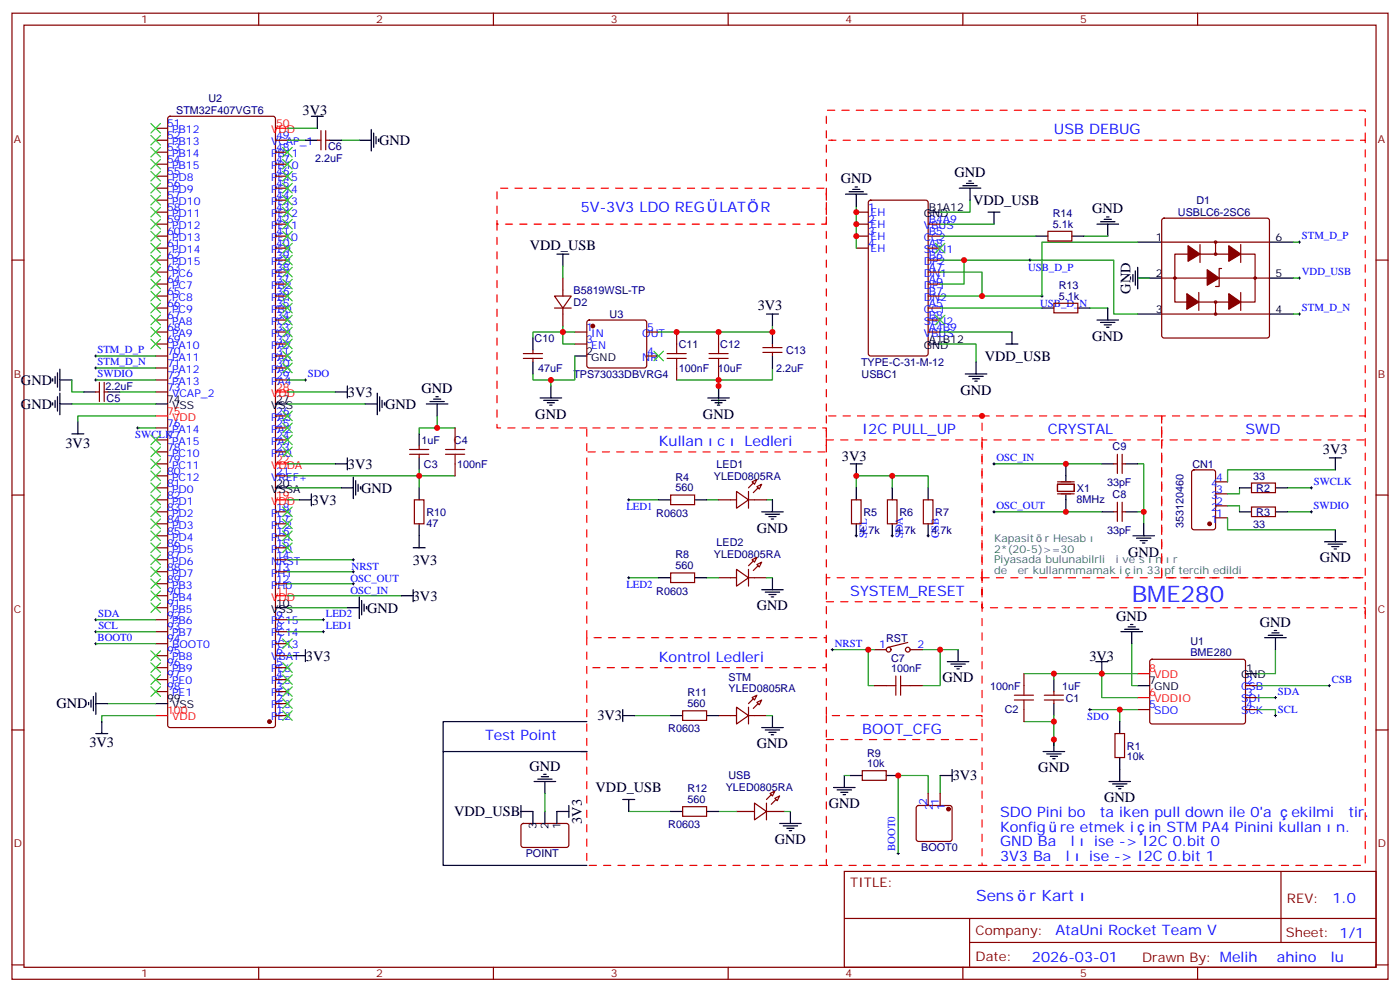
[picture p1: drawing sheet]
<svg xmlns="http://www.w3.org/2000/svg" width="412mm" height="292mm" viewBox="0 0 412 292" stroke-linecap="round" stroke-linejoin="round" font-family="sans-serif">
<g fill="none" stroke="#870000" stroke-width=".35">
<path d="M3.5 3.9h405.4v284.3h-405.4zM7.1 7.4h398.2v277.3h-398.2zM76.2 3.9v3.5M145.3 3.9v3.5M214.5 3.9v3.5M283.6 3.9v3.5M352.8 3.9v3.5M45.9 37.7h3.5M49.6 34.4l.5-.2h30.3l.5 .2 .2 .5v178.5l-.2 .5-.5 .2h-30.3l-.5-.2-.2-.5v-178.5zM45.9 58.9h3.5M45.9 55.4h3.5M45.9 51.9h3.5"/>
<path d="M45.9 48.3h3.5M45.9 44.8h3.5M45.9 41.3h3.5M81.1 58.9h3.6M81.1 55.4h3.6M81.1 51.9h3.6M81.1 48.3h3.6M81.1 44.8h3.6M81.1 41.3h3.6M256 59.1l.5-.2h16.2l.6 .4 .1 44.8-.5 .6-16.4 .1-.7-.5v-44.7zM3.5 76.6h3.6M45.9 76.6h3.5"/>
<path d="M45.9 73h3.5M45.9 69.5h3.5M45.9 66h3.5M45.9 62.4h3.5M81.1 76.6h3.6M81.1 73h3.6M81.1 69.5h3.6M81.1 66h3.6M81.1 62.4h3.6M252.2 73h3.6M252.2 69.5h3.6M252.2 66h3.6"/>
<path d="M252.2 62.4h3.6M273.4 76.6h3.5M273.4 73h3.5M273.4 69.5h3.5M273.4 66h3.5M405.3 76.6h3.6M45.9 97.7h3.5M45.9 94.2h3.5M45.9 90.7h3.5M45.9 87.1h3.5M45.9 83.6h3.5M45.9 80.1h3.5"/>
<path d="M81.1 97.7h3.6M81.1 94.2h3.6M81.1 90.7h3.6M81.1 87.1h3.6M81.1 83.6h3.6M81.1 80.1h3.6M169.3 97.7h3.6M173.1 94.4l.5-.2h16.2l.5 .2 .2 .5v12.7l-.2 .5-.5 .2h-16.2l-.5-.2-.2-.5v-12.7zM190.5 97.7h3.5M273.4 97.7h3.5M273.4 94.2h3.5M273.4 90.7h3.5"/>
<path d="M273.4 87.1h3.5M273.4 83.6h3.5M273.4 80.1h3.5M45.9 111.8h3.5M45.9 108.3h3.5M45.9 104.8h3.5M45.9 101.2h3.5M45.9 115.4h3.5M81.1 111.8h3.6M81.1 108.3h3.6M81.1 104.8h3.6M81.1 101.2h3.6"/>
<path d="M169.3 101.2h3.6M190.5 104.8h3.5M45.9 133h3.5M45.9 129.5h3.5M45.9 125.9h3.5M45.9 136.5h3.5M81.1 133h3.6M81.1 129.5h3.6M81.1 125.9h3.6M81.1 122.4h3.6M351.2 138.5l.5-.2h5.7l.6 .4 .1 16.5-.5 .7h-5.9l-.6-.4-.1-16.5zM3.5 145.7h3.6"/>
<path d="M45.9 157.7h3.5M45.9 154.2h3.5M45.9 150.6h3.5M45.9 140.1h3.5M45.9 143.6h3.5M45.9 147.1h3.5M81.1 157.7h3.6M81.1 154.2h3.6M81.1 150.6h3.6M81.1 140.1h3.6M311.5 142.5h4.9v2.1h-4.9zM311.5 145.3h4.9"/>
<path d="M311.5 141.8h4.9M358.1 145.3h3.5M358.1 141.8h3.5M358.1 152.4h3.5M358.1 148.9h3.5M405.3 145.7h3.6M45.9 171.8h3.5M45.9 168.3h3.5M45.9 164.7h3.5M45.9 161.2h3.5M45.9 175.3h3.5M45.9 178.9h3.5"/>
<path d="M81.1 171.8h3.6M81.1 168.3h3.6M81.1 164.7h3.6M81.1 161.2h3.6M45.9 196.5h3.5M45.9 193h3.5M45.9 189.4h3.5M45.9 185.9h3.5M45.9 182.4h3.5M81.1 196.5h3.6M81.1 193h3.6M81.1 189.4h3.6"/>
<path d="M81.1 185.9h3.6M81.1 182.4h3.6M338.9 194.2l.5-.2 27.1 .1 .4 .6-.1 17.9-.6 .5-27.1-.1-.4-.6v-17.7zM3.5 214.8h3.6M45.9 203.6h3.5M45.9 200h3.5M81.1 210.6h3.6M81.1 207.1h3.6M81.1 203.6h3.6M81.1 200h3.6M335.1 208.8h3.6M366.9 201.8h3.5"/>
<path d="M366.9 205.3h3.5M366.9 208.8h3.5M405.3 214.8h3.6M248.7 256.5h156.6v28.2h-156.6zM377.3 256.5v20.9M248.7 270.3h156.5M285.6 277.4h119.6M285.6 270.3v14.1M3.5 284h3.6M76.2 284.7v3.5M145.3 284.7v3.5M214.5 284.7v3.5"/>
<path d="M283.6 284.7v3.5M352.8 284.7v3.5M405.3 284h3.6"/>
</g>
<g fill="none" stroke="#000" stroke-width=".35">
<path d="M91.7 34.2h3.5M93.5 34.2v3.5M109.4 38.1v6.3M110.1 39.2v4.2M105.8 41.3h3.6M110.8 40.2v2.1M111.5 40.9v.7M249.1 57.1h6.3M250.1 56.4h4.3M251.2 55.7h2.1M251.9 55h.7M252.2 57.1v3.6"/>
<path d="M282.6 55.4h6.3M283.6 54.7h4.3M284.7 54h2.1M285.4 53.3h.7M285.8 55.4v3.5M273.4 62.4h3.5M323.1 66h6.4M324.2 65.3h4.2M325.3 64.6h2.1M326 63.9h.7M326.3 66v3.5M225.8 92.4h3.5"/>
<path d="M227.5 92.4v3.6M298.1 97.7v3.5M323.1 94.2h6.4M324.2 94.9h4.2M325.3 95.6h2.1M326 96.3h.7M326.3 90.7v3.5M15.5 111.5v.7M15.5 118.5v.7M16.2 110.8v2.1M16.2 117.8v2.1M16.9 109.7v4.2"/>
<path d="M16.9 116.8v4.2M17.6 118.9h3.6M17.6 108.7v6.3M17.6 115.7v6.4M17.6 111.8h3.6M45.9 118.9h3.5M81.1 118.9h3.6M98.8 115.4h3.5M102.3 113.6v3.5M107.6 118.9h3.5M111.1 115.7v6.4M111.8 116.8v4.2"/>
<path d="M112.5 117.8v2.1M113.2 118.5v.7M125.6 118.9h6.3M126.6 118.2h4.3M127.7 117.5h2.1M128.4 116.8h.7M128.8 118.9v3.5M169.3 104.8h3.6M208.5 117.1h6.3M209.5 117.8h4.3M210.6 118.5h2.1M211.3 119.2h.7"/>
<path d="M211.7 113.6v3.5M273.4 101.2h3.5M284.3 110.1h6.4M285.4 110.8h4.2M286.5 111.5h2.1M287.2 112.2h.7M287.5 106.5v3.6M296.3 101.2h3.6M21.2 127.7h3.5M22.9 124.2v3.5M98.8 136.5h3.5M102.3 134.8v3.5"/>
<path d="M250.5 136.5h3.5M252.2 136.5v3.6M314 136.5v5M391.6 134.8h3.5M393.3 134.8v3.5M81.1 143.6h3.6M88.2 147.1h3.5M91.7 145.3v3.6M100.5 143.6h3.6M104.1 140.4v6.4M104.8 141.5v4.2M105.5 142.5v2.1"/>
<path d="M106.2 143.2v.7M123.5 157.7v3.5M314 145.7v4.9M333.7 157.7h6.4M334.8 158.4h4.2M335.8 159.1h2.2M336.5 159.8h.8M336.9 154.2v3.5M390.2 159.5h6.3M393.3 155.9v3.6M81.1 178.9h3.6M102.3 178.9h3.5"/>
<path d="M105.8 175.7v6.3M106.5 176.7v4.3M107.2 177.8v2.1M107.9 178.5v.7M118.2 175.3h3.5M121.7 161.2h3.5M121.7 173.6v3.5M391.2 160.2h4.3M392.3 160.9h2.1M393 161.6h.7M86.4 193h3.6M90 191.2v3.5"/>
<path d="M279 194.7h6.4M280.1 195.4h4.2M281.2 196.1h2.1M281.9 196.8h.7M282.2 191.2v3.5M322.8 194.7h3.5M324.6 194.7v3.6M330.2 185.9h6.3M331.3 185.2h4.2M332.3 184.5h2.1M333 183.8h.7M333.4 185.9v3.5"/>
<path d="M366.9 198.3h3.5M372.5 187.7h6.4M373.6 187h4.2M374.6 186.3h2.2M375.4 185.6h.7M375.7 187.7v3.5M26.1 206.7v.7M26.8 206v2.1M27.5 205v4.2M28.2 207.1h3.5M28.2 215.9h3.5M28.2 203.9v6.4"/>
<path d="M30 212.4v3.5M45.9 207.1h3.5M310.4 217.7v3.5M335.1 201.8h3.6M245.5 231.8h6.4M246.6 232.5h4.2M247.6 233.2h2.2M248.4 233.9h.7M248.7 228.2v3.6M276.9 228.2h3.6M280.5 226.5v3.5M307.3 221.2h6.3"/>
<path d="M308.3 221.9h4.3M309.4 222.6h2.1M310.1 223.3h.7M326.7 230h6.3M327.7 230.7h4.3M328.8 231.4h2.1M329.5 232.1h.7M329.8 226.5v3.5"/>
</g>
<path d="M81.1 37.7h3.6M81.1 115.4h3.6M45.9 122.4h3.5M81.1 136.5h3.6M81.1 147.1h3.6M81.1 175.3h3.6M335.1 198.3h3.6M45.9 210.6h3.5M335.1 205.3h3.6" fill="none" stroke="#f00" stroke-width=".35"/>
<g fill="none" stroke="#008700" stroke-width=".35">
<path d="M84.7 37.7h8.8M84.7 41.3h5.3M100.5 41.3h5.3M285.8 58.9v3.5h-8.9M252.2 60.7v12.3M276.9 76.6h7.1v7h-7.1M276.9 69.5h28.3M319.3 69.5h7M276.9 80.1h12.4v7h-12.4M276.9 97.7h21.2M276.9 90.7h30M321 90.7h5.3"/>
<path d="M21.2 111.8v3.6h3.5M21.2 118.9h24.7M28.2 111.8h17.7M28.2 108.3h17.7M28.2 104.8h17.7M35.3 115.4h10.6M84.7 118.9h22.9M84.7 115.4h14.1M211.7 111.8v7.1M227.5 108.3v3.5h-28.2M276.9 101.2h10.6v5.3M40.6 125.9h5.3"/>
<path d="M45.9 122.4h-23v1.8M84.7 136.5h14.1M128.8 122.4v3.5M134.1 125.9h-10.6v1.8M292.8 136.5h31.8M335.1 136.5h1.8v17.7M393.3 138.3h-31.7v3.5M84.7 147.1h3.5M84.7 143.6h15.8M123.5 140.1v3.5M252.2 143.6v-3.5h21.2v3.5M262.8 140.1v3.5"/>
<path d="M292.8 150.6h31.8M361.6 148.9h3.5v1.7M361.6 152.4v3.5h31.7M365.1 143.6v1.7h-3.5M379.2 143.6h7.1M379.2 150.6h7.1M84.7 178.9h17.6M84.7 175.3h33.5M84.7 171.8h19.4M84.7 168.3h19.4M84.7 164.7h19.4M28.2 189.4h17.7"/>
<path d="M84.7 193h1.7M245.2 191.2h10.6v10.6h1.7M271.6 191.2h10.6M276.9 191.2v10.6h-5.3M301.6 198.3h33.5M324.6 198.3v7h10.5M333.4 189.4v12.4h1.7M375.7 191.2v7.1h-5.3M31.7 207.1h14.2M45.9 210.6h-15.9v1.8M301.6 212.4h8.8v7M321 208.8h14.1"/>
<path d="M329.8 208.8v3.6M370.4 208.8h5.3v1.8M370.4 205.3h5.3M370.4 201.8h21.2M248.7 228.2h1.8M273.4 233.5v-5.3h-8.8v23M276.9 228.2v5.3"/>
</g>
<g fill="none" stroke="#000" stroke-width=".29">
<path d="M303 76.6h.7M303.4 76.2v.7M306.6 87.1h.7M306.9 86.8v.7M27.9 108.3h.7M27.9 111.8h.7M27.9 104.8h.7M28.2 104.4v.7M28.2 107.9v.8M28.2 111.5v.7M40.2 125.9h.7M40.6 125.6v.7"/>
<path d="M292.5 136.5h.7M292.8 136.2v.7M251.9 157.7h.7M252.2 157.3v.7M262.5 157.7h.7M262.8 157.3v.7M273 157.7h.8M273.4 157.3v.7M292.5 150.6h.7M292.8 150.3v.7M103.7 171.8h.7M103.7 168.3h.7"/>
<path d="M103.7 164.7h.7M104.1 164.4v.7M104.1 167.9v.7M104.1 171.4v.8M27.9 189.4h.7M28.2 189.1v.7M320.7 208.8h.7M321 208.5v.7M375.4 210.6h.7M375.4 205.3h.7M375.7 205v.7M375.7 210.3v.7"/>
<path d="M391.2 201.8h.7M391.6 201.4v.7M264.2 251.2h.7M264.6 250.8v.7"/>
</g>
<g fill="#870000" stroke="#870000" stroke-width=".35">
<circle cx="79.4" cy="212.4" r=".53"/>
<circle cx="356.3" cy="154.2" r=".53"/>
<circle cx="174.6" cy="96" r=".53"/>
</g>
<path d="M275.5 71.6l2.8 2.8M278.3 71.6l-2.8 2.8M275.5 92.8l2.8 2.8M278.3 92.8l-2.8 2.8" fill="none" stroke="#3c3" stroke-width=".35"/>
<path d="M289.3 129.5v40.5M342.2 122.4v7.1M342.2 122.4h-52.9v7.1h52.9M289.3 170h112.9v84.7h-112.9v-84.7v8.9h112.9v1.7M342.2 170v-47.6h60v47.6h-60v-40.5h60" fill="none" stroke="#f00" stroke-width=".35" stroke-dasharray="2.1 2.1"/>
<path d="M342.4 64.4l.5-.2h30.3l.5 .2 .2 .5v33.9l-.2 .5-.5 .2h-30.3l-.5-.3-.2-.4v-33.9z" fill="#fff" stroke="#870000" stroke-width=".35"/>
<g fill="none" stroke="#000" stroke-width=".35">
<path d="M90 41.3h3.5M97 41.3h3.5M164 74.8h3.6M165.8 74.8v3.5M291 62.4h3.6M292.8 62.4v3.6M305.2 69.5h3.5M315.7 69.5h3.6M334.4 79.7v4.3M335.1 71.3h7.1M335.1 78.7v6.3M373.9 71.3h7.1"/>
<path d="M157 99.5v3.5M227.5 97.7v3.5M306.9 90.7h3.5M317.5 90.7h3.5M333 81.5v.7M333.7 80.8v2.1M335.1 81.8h7.1M335.1 92.4h7.1M373.9 81.8h7.1M373.9 92.4h7.1M24.7 115.4h3.5M31.7 115.4h3.6"/>
<path d="M157 106.5v3.6M159.1 117.1h6.4M160.2 117.8h4.2M161.2 118.5h2.1M161.9 119.2h.7M162.3 113.6v3.5M227.5 104.8v3.5M123.5 127.7v3.5M123.5 134.8v3.5M324.6 136.5h3.5M331.6 136.5h3.5M123.5 143.6v3.5"/>
<path d="M123.5 154.2v3.5M194 147.1h3.6M204.6 147.1h3.5M224.4 150.6h6.3M225.4 151.3h4.3M226.5 152h2.1M227.2 152.8h.7M227.5 147.1v3.5M252.2 143.6v3.5M252.2 154.2v3.5M262.8 143.6v3.5M262.8 154.2v3.5"/>
<path d="M273.4 143.6v3.5M273.4 154.2v3.5M324.6 150.6h3.5M331.6 150.6h3.5M365.1 150.6h3.6M365.1 143.6h3.6M375.7 150.6h3.5M375.7 143.6h3.5M194 170h3.6M204.6 170h3.5M224.4 173.6h6.3M225.4 174.3h4.3"/>
<path d="M226.5 175h2.1M227.2 175.7h.7M227.5 170v3.6M172.9 212.4h-42.4v8.8M183.4 210.6h3.6M183.4 208.8v3.6M197.6 210.6h3.5M208.1 210.6h3.6M224.4 214.1h6.3M225.4 214.8h4.3M226.5 215.5h2.1M227.2 216.3h.7"/>
<path d="M227.5 210.6v3.5M310.4 200v3.6M310.4 207.1v3.5M329.8 212.4v3.5M153.5 238.8h3.5v3.6M153.5 237.1v3.5M157.3 230h6.4M158.4 229.3h4.2M159.5 228.6h2.1M160.2 227.9h.7M160.5 230v3.5M160.5 238.8v3.6"/>
<path d="M167.6 238.8h-3.6v3.6M167.6 237.1v3.5M171.1 221.2h1.8h-42.4v33.5h42.4M183.4 235.3h3.6M185.2 235.3v3.5M197.6 238.8h3.5M208.1 238.8h3.6M232.8 238.8v3.6M250.5 228.2h3.5M261.1 228.2h3.5M329.8 223v3.5M229.7 242.4h6.3"/>
<path d="M230.7 243.1h4.2M231.8 243.8h2.1M232.5 244.5h.7"/>
</g>
<g fill="none" stroke="#870000" stroke-width=".35">
<path d="M94.5 38.5v5.6M96 38.5v5.6M93.5 41.3h1M96 41.3h1M308.7 68.1h7v2.8h-7zM342.2 71.3h31.7M346.1 74.8h23.6v14.1h-23.6zM353.5 72v5.3M358.1 71.3v3.5M359.8 79h-.7v5.3h-1M365.5 72v5.3M163.3 87.1h5l-2.5 3.6z"/>
<path d="M163.3 90.7h5M165.8 81.8v5.3M165.8 90.7v5.3M199.3 97.7v3.5M211.7 97.7v3.5M310.4 89.3h7.1v2.8h-7.1zM342.2 92.4h31.7M342.2 81.8h31.7M353.1 86.1v5.3M358.1 88.9v3.5M365.5 86.1v5.3M28.2 115.4h1.1"/>
<path d="M29.3 112.5v5.7M30.7 112.5v5.7M30.7 115.4h1M154.2 105.5h5.6M154.2 104.1h5.6M157 103v1.1M157 105.5v1M199.3 108.3v3.5M211.7 108.3v3.5M224.7 103.7h5.7M224.7 102.3h5.7M227.5 101.2v1.1"/>
<path d="M227.5 103.7v1.1M120.6 133.7h5.7M120.6 132.3h5.7M123.5 131.2v1.1M123.5 133.7v1.1M134.1 125.9v3.6M134.1 136.5v3.6M328.1 136.5h1M329.1 133.7v5.6M330.6 133.7v5.6M330.6 136.5h1M122.1 147.1h2.8v7.1h-2.8z"/>
<path d="M197.6 145.7h7v2.8h-7zM211.7 147.1h5.3M217 144.6l3.5 2.5-3.5 2.5zM220.5 144.6v5M220.5 147.1h5.3M221.5 141.8l1.5-.7-.8 1.4zM223 143.2l1.4-.7-.7 1.4zM250.8 147.1h2.8v7.1h-2.8zM261.4 147.1h2.8v7.1h-2.8zM272 147.1h2.8v7.1h-2.8zM328.1 150.6h1M329.1 147.8v5.7"/>
<path d="M330.6 147.8v5.7M330.6 150.6h1M368.7 142.2h7v2.8h-7zM368.7 149.2h7v2.8h-7zM197.6 168.6h7v2.8h-7zM211.7 170h5.3M217 167.6l3.5 2.4-3.5 2.5zM220.5 167.6v4.9M220.5 170h5.3M221.5 164.7l1.5-.7-.8 1.5zM223 166.2l1.4-.7-.7 1.4zM257.5 191.2h3.6"/>
<path d="M267.4 189.1l-5.6 1.4M268.1 191.2h3.5M301.6 198.3v3.5M201.1 209.2h7v2.8h-7zM211.7 210.6h5.3M217 208.1l3.5 2.5-3.5 2.5zM220.5 210.6h5.3M220.5 208.1v5M221.5 205.3l1.5-.7-.8 1.4zM223 206.7l1.4-.7-.7 1.4zM257.5 201.8h3.6M268.1 201.8h3.5"/>
<path d="M301.6 208.8v3.6M307.6 206h5.7M307.6 204.6h5.7M310.4 203.6v1M310.4 206v1.1M328.4 215.9h2.9v7.1h-2.9zM201.1 237.4h7v2.8h-7zM217 238.8h5.2M222.2 236.4l3.6 2.4-3.6 2.5zM225.8 238.8h5.3M225.8 236.4v4.9M226.8 233.5l1.4-.7-.7 1.4z"/>
<path d="M228.2 234.9l1.5-.7-.7 1.5zM254 226.8h7.1v2.9h-7.1zM270.1 237.3l.5-.2h9.2l.5 .2 .2 .5v9.1l-.3 .5-.4 .2h-9.2l-.5-.2-.2-.5v-9.1zM273.4 233.5v3.6M276.9 233.5v3.6M153.7 242.6l.5-.2h12.9l.5 .7-.1 5.9-.6 .4-13-.1-.4-.6v-5.6z"/>
<circle cx="358.1" cy="71.3" r=".35"/>
<circle cx="358.1" cy="74.8" r=".35"/>
<circle cx="346.1" cy="81.8" r=".35"/>
<circle cx="358.1" cy="92.4" r=".35"/>
<circle cx="358.1" cy="88.9" r=".35"/>
<circle cx="369.7" cy="81.8" r=".35"/>
<circle cx="261.8" cy="191.2" r=".71"/>
<circle cx="267.4" cy="191.2" r=".71"/>
</g>
<g fill="#870000" stroke="#870000" stroke-width=".35">
<path d="M355.6 79.4l3.5 2.4-3.5 2.2z"/>
<path d="M350 72.3l3.5 2.5-3.5 2.1z"/>
<path d="M361.9 72.3l3.6 2.5-3.6 2.1z"/>
<path d="M349.6 86.4l3.5 2.5-3.5 2.1z"/>
<path d="M361.9 86.4l3.6 2.5-3.6 2.1z"/>
<path d="M223.3 207.1l-1.4 1.4z"/>
<path d="M220.5 207.1l1.4-1.4z"/>
<path d="M221.9 167.9l1.4-1.4z"/>
<path d="M220.5 166.5l1.4-1.4z"/>
<path d="M228.6 235.3l-1.4 1.4z"/>
<path d="M225.8 235.3l1.4-1.4z"/>
<path d="M223.3 143.6l-1.4 1.4z"/>
<path d="M220.5 143.6l1.4-1.4z"/>
<circle cx="279.4" cy="238.1" r=".53"/>
</g>
<g fill="none" stroke="#000" stroke-width=".29">
<path d="M382.4 71.3h.7M382.8 70.9v.7M382.4 81.8h.7M382.4 92.4h.7M382.8 81.5v.7M382.8 92.1v.7M89.6 111.8h.7M90 111.5v.7M184.9 147.1h.7M185.2 146.8v.7M385.9 143.6h.7M385.9 150.6h.7"/>
<path d="M386.3 143.2v.7M386.3 150.3v.7M184.9 170h.7M185.2 169.7v.7M27.9 185.9h.7M27.9 182.4h.7M28.2 182v.7M28.2 185.6v.7M94.9 185.9h.7M94.9 182.4h.7M95.2 182v.7M95.2 185.6v.7"/>
<path d="M244.8 191.2h.7M245.2 190.9v.7"/>
</g>
<g fill="none" stroke="#008700" stroke-width=".35">
<path d="M165.8 78.3v3.5M276.9 66h15.9M284 76.6h44.1v15.8h7M335.1 71.3h-28.2v15.8h-17.6M381 71.3h1.8M157 99.5v-1.8h8.8v3.5h3.5M165.8 96v1.7h3.5M227.5 96v1.7h-33.5M335.1 81.8h3.6M381 81.8h1.8M381 92.4h1.8M84.7 111.8h5.3"/>
<path d="M157 110.1v1.7h5.3v1.8M169.3 104.8v7h-7M123.5 138.3v1.8M84.7 140.1h49.4M185.2 147.1h8.8M208.1 147.1h3.6M225.8 147.1h1.7M335.1 150.6h1.8M185.2 170h8.8M208.1 170h3.6M225.8 170h1.7M28.2 182.4h17.7"/>
<path d="M28.2 185.9h17.7M84.7 182.4h10.5M84.7 185.9h10.5M255.8 191.2h1.7M310.4 198.3v1.7M187 210.6h10.6M225.8 210.6h1.7M310.4 210.6v1.8M160.5 233.5v5.3M185.2 238.8h12.4M211.7 238.8h5.3M231.1 238.8h1.7"/>
</g>
<g fill="none" stroke="#3c3" stroke-width=".35">
<path d="M44.4 36.3l2.9 2.9M44.4 39.9l2.9 2.8M47.3 36.3l-2.9 2.9M47.3 39.9l-2.9 2.8M44.4 43.4l2.9 2.8M44.4 46.9l2.9 2.8M44.4 50.4l2.9 2.9M44.4 54l2.9 2.8M44.4 57.5l2.9 2.8M47.3 43.4l-2.9 2.8M47.3 46.9l-2.9 2.8M47.3 50.4l-2.9 2.9"/>
<path d="M47.3 54l-2.9 2.8M47.3 57.5l-2.9 2.8M83.3 43.4l2.8 2.8M83.3 46.9l2.8 2.8M83.3 50.4l2.8 2.9M83.3 54l2.8 2.8M83.3 57.5l2.8 2.8M86.1 43.4l-2.8 2.8M86.1 46.9l-2.8 2.8M86.1 50.4l-2.8 2.9M86.1 54l-2.8 2.8M86.1 57.5l-2.8 2.8"/>
<path d="M44.4 61l2.9 2.9M44.4 64.6l2.9 2.8M44.4 68.1l2.9 2.8M44.4 71.6l2.9 2.8M44.4 75.1l2.9 2.9M44.4 78.7l2.9 2.8M47.3 61l-2.9 2.9M47.3 64.6l-2.9 2.8M47.3 68.1l-2.9 2.8M47.3 71.6l-2.9 2.8M47.3 75.1l-2.9 2.9M47.3 78.7l-2.9 2.8"/>
<path d="M83.3 78.7l2.8 2.8M83.3 75.1l2.8 2.9M83.3 71.6l2.8 2.8M83.3 68.1l2.8 2.8M83.3 64.6l2.8 2.8M83.3 61l2.8 2.9M86.1 78.7l-2.8 2.8M86.1 75.1l-2.8 2.9M86.1 71.6l-2.8 2.8M86.1 68.1l-2.8 2.8M86.1 64.6l-2.8 2.8M86.1 61l-2.8 2.9"/>
<path d="M44.4 82.2l2.9 2.8M44.4 85.7l2.9 2.8M44.4 89.3l2.9 2.8M44.4 92.8l2.9 2.8M44.4 96.3l2.9 2.8M44.4 99.8l2.9 2.9M47.3 82.2l-2.9 2.8M47.3 85.7l-2.9 2.8M47.3 89.3l-2.9 2.8M47.3 92.8l-2.9 2.8M47.3 96.3l-2.9 2.8M47.3 99.8l-2.9 2.9"/>
<path d="M83.3 96.3l2.8 2.8M83.3 92.8l2.8 2.8M83.3 89.3l2.8 2.8M83.3 85.7l2.8 2.8M83.3 82.2l2.8 2.8M83.3 99.8l2.8 2.9M86.1 96.3l-2.8 2.8M86.1 92.8l-2.8 2.8M86.1 89.3l-2.8 2.8M86.1 85.7l-2.8 2.8M86.1 82.2l-2.8 2.8M86.1 99.8l-2.8 2.9"/>
<path d="M83.3 106.9l2.8 2.8M83.3 103.4l2.8 2.8M86.1 106.9l-2.8 2.8M86.1 103.4l-2.8 2.8M192.6 103.4l2.8 2.8M195.4 103.4l-2.8 2.8M44.4 128.1l2.9 2.8M44.4 131.6l2.9 2.8M44.4 135.1l2.9 2.8M44.4 138.6l2.9 2.9M47.3 135.1l-2.9 2.8M47.3 131.6l-2.9 2.8"/>
<path d="M47.3 128.1l-2.9 2.8M47.3 138.6l-2.9 2.9M83.3 131.6l2.8 2.8M83.3 128.1l2.8 2.8M83.3 124.5l2.8 2.9M83.3 121l2.8 2.8M86.1 131.6l-2.8 2.8M86.1 128.1l-2.8 2.8M86.1 124.5l-2.8 2.9M86.1 121l-2.8 2.8M44.4 142.2l2.9 2.8M44.4 145.7l2.9 2.8"/>
<path d="M44.4 149.2l2.9 2.8M44.4 152.8l2.9 2.8M44.4 156.3l2.9 2.8M44.4 159.8l2.9 2.8M47.3 159.8l-2.9 2.8M47.3 145.7l-2.9 2.8M47.3 142.2l-2.9 2.8M47.3 149.2l-2.9 2.8M47.3 152.8l-2.9 2.8M47.3 156.3l-2.9 2.8M83.3 159.8l2.8 2.8M83.3 156.3l2.8 2.8"/>
<path d="M83.3 152.8l2.8 2.8M83.3 149.2l2.8 2.8M86.1 159.8l-2.8 2.8M86.1 156.3l-2.8 2.8M86.1 152.8l-2.8 2.8M86.1 149.2l-2.8 2.8M44.4 163.3l2.9 2.9M44.4 166.9l2.9 2.8M44.4 170.4l2.9 2.8M44.4 173.9l2.9 2.8M44.4 177.4l2.9 2.9M47.3 170.4l-2.9 2.8"/>
<path d="M47.3 166.9l-2.9 2.8M47.3 163.3l-2.9 2.9M47.3 173.9l-2.9 2.8M47.3 177.4l-2.9 2.9M44.4 191.6l2.9 2.8M44.4 195.1l2.9 2.8M44.4 198.6l2.9 2.8M47.3 198.6l-2.9 2.8M47.3 195.1l-2.9 2.8M47.3 191.6l-2.9 2.8M83.3 198.6l2.8 2.8M83.3 195.1l2.8 2.8"/>
<path d="M83.3 188l2.8 2.9M86.1 198.6l-2.8 2.8M86.1 195.1l-2.8 2.8M86.1 188l-2.8 2.9M44.4 202.1l2.9 2.9M47.3 202.1l-2.9 2.9M83.3 209.2l2.8 2.8M83.3 205.7l2.8 2.8M83.3 202.1l2.8 2.9M86.1 209.2l-2.8 2.8M86.1 205.7l-2.8 2.8M86.1 202.1l-2.8 2.9"/>
</g>
<path d="M402.2 41.3v-8.8h-158.8v8.8h1.8M172.9 125.9h-26.5v-59.9h97v-10.6h-97v10.6M243.4 122.4v47.6h45.9v-40.5h-45.9M402.2 122.4v-81.1h-158.8v81.1h45.9M243.4 170v40.6h45.9v1.8M243.4 177.1h45.9M172.9 187.7v-54.7h70.5v-7.1h-70.5v7.1M243.4 210.6v44.1h45.9h-1.8M243.4 217.7h45.9M243.4 254.7h-70.5v-67h70.5v8.8h-70.5" fill="none" stroke="#f00" stroke-width=".35" stroke-dasharray="2.1 2.1"/>
<g fill="none" stroke="#a10000" stroke-width=".35">
<path d="M196.5 105.5h5.6M196.5 104.1h5.6M199.3 101.2v2.9M199.3 105.5v2.8M208.8 105.5h5.7M208.8 104.1h5.7M211.7 101.2v2.9M211.7 105.5v2.8M131.2 133.7h5.7M131.2 132.3h5.7M134.1 129.5v2.8M134.1 133.7v2.8"/>
<path d="M263.9 199v5.6M265.3 199v5.6M261.1 201.8h2.8M265.3 201.8h2.8M298.8 206h5.6M298.8 204.6h5.6M301.6 201.8v2.8M301.6 206v2.8"/>
</g>
<g fill="#c00">
<circle cx="310.4" cy="217.7" r=".88"/>
<circle cx="252.2" cy="140.1" r=".88"/>
<circle cx="262.8" cy="140.1" r=".88"/>
<circle cx="128.8" cy="125.9" r=".88"/>
<circle cx="276.9" cy="191.2" r=".88"/>
<circle cx="314" cy="136.5" r=".88"/>
<circle cx="314" cy="150.6" r=".88"/>
<circle cx="252.2" cy="69.5" r=".88"/>
<circle cx="252.2" cy="66" r=".88"/>
<circle cx="252.2" cy="62.4" r=".88"/>
<circle cx="211.7" cy="111.8" r=".88"/>
<circle cx="324.6" cy="198.3" r=".88"/>
<circle cx="329.8" cy="208.8" r=".88"/>
<circle cx="289.3" cy="122.4" r=".88"/>
<circle cx="162.3" cy="111.8" r=".88"/>
<circle cx="211.7" cy="113.6" r=".88"/>
<circle cx="123.5" cy="140.1" r=".88"/>
<circle cx="289.3" cy="87.1" r=".88"/>
<circle cx="284" cy="76.6" r=".88"/>
<circle cx="310.4" cy="198.3" r=".88"/>
<circle cx="310.4" cy="212.4" r=".88"/>
<circle cx="199.3" cy="97.7" r=".88"/>
<circle cx="227.5" cy="97.7" r=".88"/>
<circle cx="211.7" cy="97.7" r=".88"/>
<circle cx="336.9" cy="150.6" r=".88"/>
<circle cx="264.6" cy="228.2" r=".88"/>
<circle cx="255.8" cy="191.2" r=".88"/>
<circle cx="165.8" cy="97.7" r=".88"/>
</g>
<text font-size="6.7" fill="#00f" x="333.4" y="177.1">BME280</text>
<g font-size="4.6" fill="#00f">
<text x="287.5" y="265.3">Sens</text>
<text x="303.2" y="265.3">r Kart</text>
</g>
<g font-size="4.2">
<text x="89.1" y="33.9">3V3</text>
<text x="111.7" y="42.7">GND</text>
<text x="247.6" y="53.8">GND</text>
<text x="281.2" y="52.1">GND</text>
<text x="286.7" y="60.3">VDD_USB</text>
<text x="321.7" y="62.7">GND</text>
<text x="156" y="73.7">VDD_USB</text>
<text x="333" y="86.4" transform="rotate(-90 333 86.4)">GND</text>
<text x="223.2" y="91.3">3V3</text>
<text x="321.7" y="100.3">GND</text>
<text x="290.1" y="106.2">VDD_USB</text>
<text x="6.2" y="113.3">GND</text>
<text x="102.5" y="116.8">3V3</text>
<text x="124.1" y="115.5">GND</text>
<text x="282.9" y="116.1">GND</text>
<text x="6.2" y="120.3">GND</text>
<text x="113.4" y="120.3">GND</text>
<text x="157.7" y="123.2">GND</text>
<text x="207.1" y="123.2">GND</text>
<text x="19.3" y="131.8">3V3</text>
<text x="102.5" y="138">3V3</text>
<text x="248" y="135.8">3V3</text>
<text x="389.7" y="133.7">3V3</text>
<text x="91.9" y="148.5">3V3</text>
<text x="106.4" y="145">GND</text>
<text x="223" y="156.7">GND</text>
<text x="121.6" y="166.2">3V3</text>
<text x="332.3" y="163.8">GND</text>
<text x="388.8" y="165.5">GND</text>
<text x="121.6" y="176.8">3V3</text>
<text x="223" y="179.7">GND</text>
<text x="108.1" y="180.3">GND</text>
<text x="328.8" y="182.7">GND</text>
<text x="371.1" y="184.5">GND</text>
<text x="90.1" y="194.4">3V3</text>
<text x="320.9" y="194.4">3V3</text>
<text x="277.6" y="200.7">GND</text>
<text x="16.6" y="208.5">GND</text>
<text x="176" y="212">3V3</text>
<text x="26.3" y="220">3V3</text>
<text x="223" y="220.2">GND</text>
<text x="155.9" y="226.8">GND</text>
<text x="305.9" y="227.3">GND</text>
<text x="175.4" y="233.2">VDD_USB</text>
<text x="280.6" y="229.7">3V3</text>
<text x="244.1" y="237.9">GND</text>
<text x="325.3" y="236.1">GND</text>
<text x="133.8" y="240.3">VDD_USB</text>
<text x="171.4" y="242.5" transform="rotate(-90 171.4 242.5)">3V3</text>
<text x="228.2" y="248.5">GND</text>
</g>
<g font-size="4.2" fill="#00f">
<text x="310.4" y="39.5">USB DEBUG</text>
<text x="171.1" y="62.4">5V-3V3 LDO REG</text>
<text x="211.9" y="62.4">LAT</text>
<text x="224" y="62.4">R</text>
<text x="194" y="131.2">Kullan</text>
<text x="211.4" y="131.2">c</text>
<text x="219.3" y="131.2">Ledleri</text>
<text x="254" y="127.7">I2C PULL_UP</text>
<text x="308.7" y="127.7">CRYSTAL</text>
<text x="366.9" y="127.7">SWD</text>
<text x="250.5" y="175.3">SYSTEM_RESET</text>
<text x="194" y="194.7">Kontrol Ledleri</text>
<text x="254" y="215.9">BOOT_CFG</text>
<text x="142.9" y="217.7">Test Point</text>
<text x="294.6" y="240.6">SDO Pini bo</text>
<text x="294.6" y="244.8">Konfig</text>
<text x="312.3" y="244.8">re etmek i</text>
<text x="324" y="240.6">ta iken pull down ile 0'a</text>
<text x="338.3" y="244.8">in STM PA4 Pinini kullan</text>
<text x="380.4" y="240.6">ekilmi</text>
<text x="393.6" y="244.8">n.</text>
<text x="397.2" y="240.6">tir.</text>
<text x="294.6" y="249.1">GND Ba</text>
<text x="315.4" y="249.1">l</text>
<text x="322.3" y="249.1">ise -&gt; I2C 0.bit 0</text>
<text x="294.6" y="253.3">3V3 Ba</text>
<text x="314" y="253.3">l</text>
<text x="320.9" y="253.3">ise -&gt; I2C 0.bit 1</text>
<text x="392.5" y="265.7">1.0</text>
<text x="310.9" y="275.3">AtaUni Rocket Team V</text>
<text x="304" y="283.1">2026-03-01</text>
<text x="376.1" y="283">ahino</text>
<text x="392" y="283">lu</text>
</g>
<g font-size="3.9" fill="#800">
<text x="250.5" y="261.1">TITLE:</text>
<text x="379.1" y="265.7">REV:</text>
<text x="287.4" y="275.3">Company:</text>
<text x="378.7" y="275.9">Sheet: 1/1</text>
<text x="287.4" y="282.9">Date:</text>
<text x="336.4" y="283">Drawn By: Melih</text>
</g>
<g font-size="3.2" fill="#800">
<text x="41.6" y="6.9">1</text>
<text x="110.8" y="6.9">2</text>
<text x="179.9" y="6.9">3</text>
<text x="249.1" y="6.9">4</text>
<text x="318.2" y="6.9">5</text>
<text x="4.1" y="42">A</text>
<text x="405.9" y="42">A</text>
<text x="4.1" y="111.1">B</text>
<text x="405.9" y="111.1">B</text>
<text x="4.1" y="180.3">C</text>
<text x="405.9" y="180.3">C</text>
<text x="4.1" y="249.4">D</text>
<text x="405.9" y="249.4">D</text>
<text x="41.6" y="287.7">1</text>
<text x="110.8" y="287.7">2</text>
<text x="179.9" y="287.7">3</text>
<text x="249.1" y="287.7">4</text>
<text x="318.2" y="287.7">5</text>
</g>
<g font-size="3.2" fill="#000080">
<text x="51.9" y="33.6">STM32F407VGT6</text>
<text x="61.4" y="30.1">U2</text>
<text x="92.8" y="47.7">2.2uF</text>
<text x="96.7" y="44.2">C6</text>
<text x="310.1" y="63.9">R14</text>
<text x="347" y="63.6">USBLC6-2SC6</text>
<text x="352.4" y="60">D1</text>
<text x="310.1" y="67">5.1k</text>
<text x="168.9" y="86.5">B5819WSL-TP</text>
<text x="311.9" y="88.2">5.1k</text>
<text x="311.9" y="85.1">R13</text>
<text x="169" y="90">D2</text>
<text x="179.6" y="93.6">U3</text>
<text x="157.5" y="100.6">C10</text>
<text x="200" y="102.4">C11</text>
<text x="212.2" y="102.4">C12</text>
<text x="231.6" y="104.1">C13</text>
<text x="253.6" y="107.7">TYPE-C-31-M-12</text>
<text x="158.5" y="109.4">47uF</text>
<text x="168.9" y="111.2">TPS73033DBVRG4</text>
<text x="199.9" y="109.4">100nF</text>
<text x="211.4" y="109.4">10uF</text>
<text x="228.6" y="109.4">2.2uF</text>
<text x="253.8" y="111.2">USBC1</text>
<text x="31.1" y="114.7">2.2uF</text>
<text x="31.4" y="118.3">C5</text>
<text x="124.2" y="130.6">1uF</text>
<text x="133.7" y="130.6">C4</text>
<text x="124.9" y="137.7">C3</text>
<text x="134.7" y="137.7">100nF</text>
<text x="211.1" y="137.6">LED1</text>
<text x="327.7" y="132.3">C9</text>
<text x="351.2" y="137.7">CN1</text>
<text x="199" y="141.4">R4</text>
<text x="210.3" y="141.2">YLED0805RA</text>
<text x="326.1" y="142.9">33pF</text>
<text x="369.1" y="141.2">33</text>
<text x="199" y="144.6">560</text>
<text x="317.1" y="147.9">8MHz</text>
<text x="317.2" y="144.7">X1</text>
<text x="327.7" y="146.5">C8</text>
<text x="370.1" y="144.7">R2</text>
<text x="125.6" y="155">47</text>
<text x="125.6" y="151.8">R10</text>
<text x="193.3" y="152">R0603</text>
<text x="254.4" y="151.8">R5</text>
<text x="264.9" y="151.8">R6</text>
<text x="275.5" y="151.8">R7</text>
<text x="348.7" y="155.3" transform="rotate(-90 348.7 155.3)">353120460</text>
<text x="369.1" y="155.3">33</text>
<text x="370.1" y="151.8">R3</text>
<text x="211.1" y="160.6">LED2</text>
<text x="253.2" y="157.1">4.7k</text>
<text x="263.8" y="157.1">4.7k</text>
<text x="274.4" y="157.1">4.7k</text>
<text x="326.1" y="157">33pF</text>
<text x="199" y="167.6">560</text>
<text x="199" y="164.4">R8</text>
<text x="210.3" y="164.1">YLED0805RA</text>
<text x="193.3" y="175">R0603</text>
<text x="261" y="188.8">RST</text>
<text x="350.7" y="189.8">U1</text>
<text x="262.5" y="197.9">100nF</text>
<text x="262.5" y="194.7">C7</text>
<text x="350.7" y="193">BME280</text>
<text x="214.6" y="203.6">YLED0805RA</text>
<text x="214.6" y="200.4">STM</text>
<text x="291.7" y="202.9">100nF</text>
<text x="312.9" y="203">1uF</text>
<text x="202.5" y="208.1">560</text>
<text x="202.5" y="204.9">R11</text>
<text x="296" y="210">C2</text>
<text x="314" y="206.5">C1</text>
<text x="196.8" y="215.5">R0603</text>
<text x="332" y="220.6">R1</text>
<text x="255.4" y="225.8">10k</text>
<text x="255.4" y="222.7">R9</text>
<text x="332" y="223.7">10k</text>
<text x="202.5" y="233.1">R12</text>
<text x="213.8" y="232.9">YLED0805RA</text>
<text x="214.6" y="229.4">USB</text>
<text x="202.5" y="236.4">560</text>
<text x="196.8" y="243.8">R0603</text>
<text x="271.3" y="250.5">BOOT0</text>
<text x="154.9" y="252.3">POINT</text>
</g>
<g font-size="3.2" fill="#00f">
<text x="49.2" y="37.4">51</text>
<text x="49.2" y="40.9">52</text>
<text x="50.7" y="39.2">PB12</text>
<text x="81.3" y="40.9">49</text>
<text x="49.2" y="44.4">53</text>
<text x="49.2" y="48">54</text>
<text x="50.7" y="42.7">PB13</text>
<text x="50.7" y="46.2">PB14</text>
<text x="79.8" y="46.2">PB11</text>
<text x="79.8" y="42.7">VCAP_1</text>
<text x="81.3" y="48">47</text>
<text x="81.3" y="44.4">48</text>
<text x="49.2" y="51.5">55</text>
<text x="50.7" y="49.7">PB15</text>
<text x="50.7" y="53.3">PD8</text>
<text x="79.8" y="53.3">PE15</text>
<text x="79.8" y="49.7">PB10</text>
<text x="81.3" y="51.5">46</text>
<text x="49.2" y="55">56</text>
<text x="49.2" y="58.6">57</text>
<text x="50.7" y="56.8">PD9</text>
<text x="79.8" y="56.8">PE14</text>
<text x="81.3" y="58.6">44</text>
<text x="81.3" y="55">45</text>
<text x="49.2" y="62.1">58</text>
<text x="49.2" y="65.6">59</text>
<text x="50.7" y="60.3">PD10</text>
<text x="50.7" y="63.9">PD11</text>
<text x="79.8" y="63.9">PE12</text>
<text x="79.8" y="60.3">PE13</text>
<text x="81.3" y="65.6">42</text>
<text x="81.3" y="62.1">43</text>
<text x="255.8" y="65.6">2</text>
<text x="255.8" y="62.1">1</text>
<text x="256.5" y="63.5">EH</text>
<text x="273.6" y="65.6">B4A9</text>
<text x="49.2" y="69.1">60</text>
<text x="50.7" y="67.4">PD12</text>
<text x="50.7" y="70.9">PD13</text>
<text x="79.8" y="70.9">PE10</text>
<text x="79.8" y="67.4">PE11</text>
<text x="81.3" y="69.1">41</text>
<text x="255.8" y="69.1">3</text>
<text x="256.5" y="70.6">EH</text>
<text x="256.5" y="67">EH</text>
<text x="272.1" y="70.9">CC2</text>
<text x="272.1" y="67.4">VBUS</text>
<text x="273.6" y="69.1">B5</text>
<text x="383.5" y="70.3">STM_D_P</text>
<text x="49.2" y="72.7">61</text>
<text x="49.2" y="76.2">62</text>
<text x="50.7" y="74.4">PD14</text>
<text x="50.7" y="78">PD15</text>
<text x="79.8" y="78">PE8</text>
<text x="79.8" y="74.4">PE9</text>
<text x="81.3" y="76.2">39</text>
<text x="81.3" y="72.7">40</text>
<text x="255.8" y="72.7">4</text>
<text x="256.5" y="74.1">EH</text>
<text x="272.1" y="78">DP2</text>
<text x="272.1" y="74.4">SBU1</text>
<text x="273.6" y="76.2">B6</text>
<text x="273.6" y="72.7">A8</text>
<text x="49.2" y="79.7">63</text>
<text x="49.2" y="83.3">64</text>
<text x="50.7" y="81.5">PC6</text>
<text x="79.8" y="81.5">PE7</text>
<text x="81.3" y="83.3">37</text>
<text x="81.3" y="79.7">38</text>
<text x="272.1" y="81.5">DN1</text>
<text x="273.6" y="83.3">A6</text>
<text x="273.6" y="79.7">A7</text>
<text x="302.8" y="79.7">USB_D_P</text>
<text x="383.5" y="81">VDD_USB</text>
<text x="49.2" y="86.8">65</text>
<text x="50.7" y="85">PC7</text>
<text x="50.7" y="88.5">PC8</text>
<text x="79.8" y="88.5">PB1</text>
<text x="79.8" y="85">PB2</text>
<text x="81.3" y="86.8">36</text>
<text x="272.1" y="88.5">DN2</text>
<text x="272.1" y="85">DP1</text>
<text x="273.6" y="86.8">B7</text>
<text x="49.2" y="90.3">66</text>
<text x="49.2" y="93.8">67</text>
<text x="50.7" y="92.1">PC9</text>
<text x="50.7" y="95.6">PA8</text>
<text x="79.8" y="95.6">PC5</text>
<text x="79.8" y="92.1">PB0</text>
<text x="81.3" y="93.8">34</text>
<text x="81.3" y="90.3">35</text>
<text x="272.1" y="95.6">SBU2</text>
<text x="272.1" y="92.1">CC1</text>
<text x="273.6" y="93.8">B8</text>
<text x="273.6" y="90.3">A5</text>
<text x="306.4" y="90.3">USB_D_N</text>
<text x="383.5" y="91.5">STM_D_N</text>
<text x="49.2" y="97.4">68</text>
<text x="49.2" y="100.9">69</text>
<text x="50.7" y="99.1">PA9</text>
<text x="79.8" y="99.1">PC4</text>
<text x="81.3" y="100.9">32</text>
<text x="81.3" y="97.4">33</text>
<text x="172.7" y="100.9">3</text>
<text x="172.7" y="97.4">1</text>
<text x="174.2" y="99.1">IN</text>
<text x="189.2" y="99.1">OUT</text>
<text x="190.7" y="97.4">5</text>
<text x="272.1" y="99.1">VBUS</text>
<text x="273.6" y="97.4">A4B9</text>
<text x="28.7" y="104">STM_D_P</text>
<text x="28.7" y="107.5">STM_D_N</text>
<text x="49.2" y="104.4">70</text>
<text x="49.2" y="107.9">71</text>
<text x="50.7" y="102.7">PA10</text>
<text x="50.7" y="106.2">PA11</text>
<text x="79.8" y="106.2">PA6</text>
<text x="79.8" y="102.7">PA7</text>
<text x="81.3" y="107.9">30</text>
<text x="81.3" y="104.4">31</text>
<text x="174.2" y="102.7">EN</text>
<text x="189.2" y="106.2">NR</text>
<text x="190.7" y="104.4">4</text>
<text x="28.8" y="110.8">SWDIO</text>
<text x="49.2" y="111.5">72</text>
<text x="50.7" y="109.7">PA12</text>
<text x="50.7" y="113.2">PA13</text>
<text x="79.8" y="113.2">PA4</text>
<text x="79.8" y="109.7">PA5</text>
<text x="81.3" y="111.5">29</text>
<text x="90.7" y="111">SDO</text>
<text x="49.2" y="115">73</text>
<text x="50.7" y="116.8">VCAP_2</text>
<text x="49.2" y="125.6">76</text>
<text x="79.8" y="123.8">PA3</text>
<text x="81.3" y="125.6">25</text>
<text x="81.3" y="122.1">26</text>
<text x="39.8" y="128.9">SWCLK</text>
<text x="49.2" y="129.1">77</text>
<text x="50.7" y="127.4">PA14</text>
<text x="50.7" y="130.9">PA15</text>
<text x="79.8" y="130.9">PA1</text>
<text x="79.8" y="127.4">PA2</text>
<text x="81.3" y="129.1">24</text>
<text x="49.2" y="132.6">78</text>
<text x="49.2" y="136.2">79</text>
<text x="50.7" y="134.4">PC10</text>
<text x="50.7" y="137.9">PC11</text>
<text x="79.8" y="134.4">PA0</text>
<text x="81.3" y="132.6">23</text>
<text x="293.5" y="135.6">OSC_IN</text>
<text x="49.2" y="139.7">80</text>
<text x="49.2" y="143.2">81</text>
<text x="50.7" y="141.5">PC12</text>
<text x="79.8" y="141.5">VREF+</text>
<text x="81.3" y="139.7">21</text>
<text x="356.8" y="143.2">4</text>
<text x="358.2" y="141.5">4</text>
<text x="387" y="142.7">SWCLK</text>
<text x="49.2" y="146.8">82</text>
<text x="50.7" y="145">PD0</text>
<text x="50.7" y="148.5">PD1</text>
<text x="293.5" y="149.8">OSC_OUT</text>
<text x="356.8" y="146.8">3</text>
<text x="358.2" y="148.5">2</text>
<text x="358.2" y="145">3</text>
<text x="386.9" y="149.7">SWDIO</text>
<text x="49.2" y="150.3">83</text>
<text x="49.2" y="153.8">84</text>
<text x="50.7" y="152">PD2</text>
<text x="50.7" y="155.6">PD3</text>
<text x="79.8" y="155.6">PC2</text>
<text x="79.8" y="152">PC3</text>
<text x="81.3" y="153.8">17</text>
<text x="81.3" y="150.3">18</text>
<text x="184.5" y="150.2">LED1</text>
<text x="356.8" y="153.8">1</text>
<text x="356.8" y="150.3">2</text>
<text x="358.2" y="152">1</text>
<text x="49.2" y="157.3">85</text>
<text x="49.2" y="160.9">86</text>
<text x="50.7" y="159.1">PD4</text>
<text x="79.8" y="159.1">PC1</text>
<text x="81.3" y="160.9">15</text>
<text x="81.3" y="157.3">16</text>
<text x="255.3" y="158.4" transform="rotate(-90 255.3 158.4)">SCL</text>
<text x="265.9" y="158.4" transform="rotate(-90 265.9 158.4)">SDA</text>
<text x="276.5" y="158.4" transform="rotate(-90 276.5 158.4)">CSB</text>
<text x="49.2" y="164.4">87</text>
<text x="49.2" y="167.9">88</text>
<text x="50.7" y="162.6">PD5</text>
<text x="50.7" y="166.2">PD6</text>
<text x="79.8" y="166.2">NRST</text>
<text x="79.8" y="162.6">PC0</text>
<text x="81.3" y="167.9">13</text>
<text x="81.3" y="164.4">14</text>
<text x="103.6" y="167.7">NRST</text>
<text x="49.2" y="171.4">89</text>
<text x="50.7" y="169.7">PD7</text>
<text x="50.7" y="173.2">PB3</text>
<text x="79.8" y="173.2">PH0</text>
<text x="79.8" y="169.7">PH1</text>
<text x="81.3" y="171.4">12</text>
<text x="103.2" y="171.3">OSC_OUT</text>
<text x="184.5" y="173.1">LED2</text>
<text x="49.2" y="175">90</text>
<text x="49.2" y="178.5">91</text>
<text x="50.7" y="176.7">PB4</text>
<text x="103.2" y="174.8">OSC_IN</text>
<text x="28.9" y="181.5">SDA</text>
<text x="29" y="185">SCL</text>
<text x="49.2" y="182">92</text>
<text x="49.2" y="185.6">93</text>
<text x="50.7" y="180.3">PB5</text>
<text x="50.7" y="183.8">PB6</text>
<text x="79.8" y="183.8">PC15</text>
<text x="81.3" y="185.6">8</text>
<text x="81.3" y="182">9</text>
<text x="96" y="185.1">LED1</text>
<text x="96" y="181.6">LED2</text>
<text x="28.7" y="188.7">BOOT0</text>
<text x="49.2" y="189.1">94</text>
<text x="50.7" y="187.3">PB7</text>
<text x="50.7" y="190.9">BOOT0</text>
<text x="79.8" y="190.9">PC13</text>
<text x="79.8" y="187.3">PC14</text>
<text x="81.3" y="189.1">7</text>
<text x="245.9" y="190.3">NRST</text>
<text x="258.9" y="190.9">1</text>
<text x="270.2" y="190.9">2</text>
<text x="49.2" y="192.6">95</text>
<text x="49.2" y="196.1">96</text>
<text x="50.7" y="194.4">PB8</text>
<text x="50.7" y="197.9">PB9</text>
<text x="79.8" y="197.9">PE6</text>
<text x="79.8" y="194.4">VBAT</text>
<text x="81.3" y="196.1">5</text>
<text x="81.3" y="192.6">6</text>
<text x="49.2" y="199.7">97</text>
<text x="49.2" y="203.2">98</text>
<text x="50.7" y="201.4">PE0</text>
<text x="79.8" y="201.4">PE5</text>
<text x="81.3" y="203.2">3</text>
<text x="81.3" y="199.7">4</text>
<text x="365.6" y="203.2">CSB</text>
<text x="367.1" y="201.4">2</text>
<text x="392.3" y="200.9">CSB</text>
<text x="50.7" y="205">PE1</text>
<text x="79.8" y="208.5">PE3</text>
<text x="79.8" y="205">PE4</text>
<text x="81.3" y="206.7">2</text>
<text x="338.5" y="208.5">5</text>
<text x="365.6" y="206.7">SDI</text>
<text x="367.1" y="205">3</text>
<text x="367.1" y="208.5">4</text>
<text x="376.5" y="209.7">SCL</text>
<text x="376.5" y="204.4">SDA</text>
<text x="79.8" y="212">PE2</text>
<text x="81.3" y="210.3">1</text>
<text x="320.3" y="211.9">SDO</text>
<text x="340" y="210.3">SDO</text>
<text x="365.6" y="210.3">SCK</text>
<text x="273" y="236.9" transform="rotate(-90 273 236.9)">2</text>
<text x="274.8" y="238.4" transform="rotate(-90 274.8 238.4)">2</text>
<text x="276.6" y="236.9" transform="rotate(-90 276.6 236.9)">1</text>
<text x="278.3" y="238.4" transform="rotate(-90 278.3 238.4)">1</text>
<text x="263.7" y="250.4" transform="rotate(-90 263.7 250.4)">BOOT0</text>
</g>
<g font-size="3.2" fill="#f00">
<text x="79.8" y="39.2">VDD</text>
<text x="81.3" y="37.4">50</text>
<text x="79.8" y="116.8">VDD</text>
<text x="81.3" y="115">28</text>
<text x="49.2" y="122.1">75</text>
<text x="50.7" y="123.8">VDD</text>
<text x="79.8" y="137.9">VDDA</text>
<text x="81.3" y="136.2">22</text>
<text x="79.8" y="148.5">VDD</text>
<text x="81.3" y="146.8">19</text>
<text x="79.8" y="176.7">VDD</text>
<text x="81.3" y="175">11</text>
<text x="338.5" y="197.9">8</text>
<text x="340" y="199.7">VDD</text>
<text x="338.5" y="205">6</text>
<text x="340" y="206.7">VDDIO</text>
<text x="49.2" y="210.3">100</text>
<text x="50.7" y="212">VDD</text>
</g>
<g font-size="3.2">
<text x="272.1" y="63.9">GND</text>
<text x="273.6" y="62.1">B1A12</text>
<text x="340.4" y="70.9">1</text>
<text x="375.7" y="70.9">6</text>
<text x="340.4" y="81.5">2</text>
<text x="375.7" y="81.5">5</text>
<text x="340.4" y="92.1">3</text>
<text x="375.7" y="92.1">4</text>
<text x="273.6" y="100.9">A1B12</text>
<text x="172.7" y="104.4">2</text>
<text x="174.2" y="106.2">GND</text>
<text x="272.1" y="102.7">GND</text>
<text x="49.2" y="118.5">74</text>
<text x="81.3" y="118.5">27</text>
<text x="50.7" y="120.3">VSS</text>
<text x="79.8" y="120.3">VSS</text>
<text x="81.3" y="143.2">20</text>
<text x="79.8" y="145">VSSA</text>
<text x="81.3" y="178.5">10</text>
<text x="79.8" y="180.3">VSS</text>
<text x="367.1" y="197.9">1</text>
<text x="338.5" y="201.4">7</text>
<text x="340" y="203.2">GND</text>
<text x="365.6" y="199.7">GND</text>
<text x="49.2" y="206.7">99</text>
<text x="50.7" y="208.5">VSS</text>
<text x="158" y="244.1" transform="rotate(-90 158 244.1)">3</text>
<text x="161.6" y="244.1" transform="rotate(-90 161.6 244.1)">2</text>
<text x="165.1" y="244.1" transform="rotate(-90 165.1 244.1)">1</text>
</g>
<g font-size="3.2" fill="#366">
<text x="292.8" y="159.5">Kapasit</text>
<text x="307.7" y="159.5">r Hesab</text>
<text x="292.8" y="162.6">2*(20-5)&gt;=30</text>
<text x="292.8" y="165.8">Piyasada bulunabilrli</text>
<text x="328.7" y="165.8">i ve s</text>
<text x="340.4" y="165.8">n</text>
<text x="345.6" y="165.8">r</text>
<text x="292.8" y="169">de</text>
<text x="299.8" y="169">er kullanmmamak i</text>
<text x="333.8" y="169">in 33 pf tercih edildi</text>
</g>
</svg>
